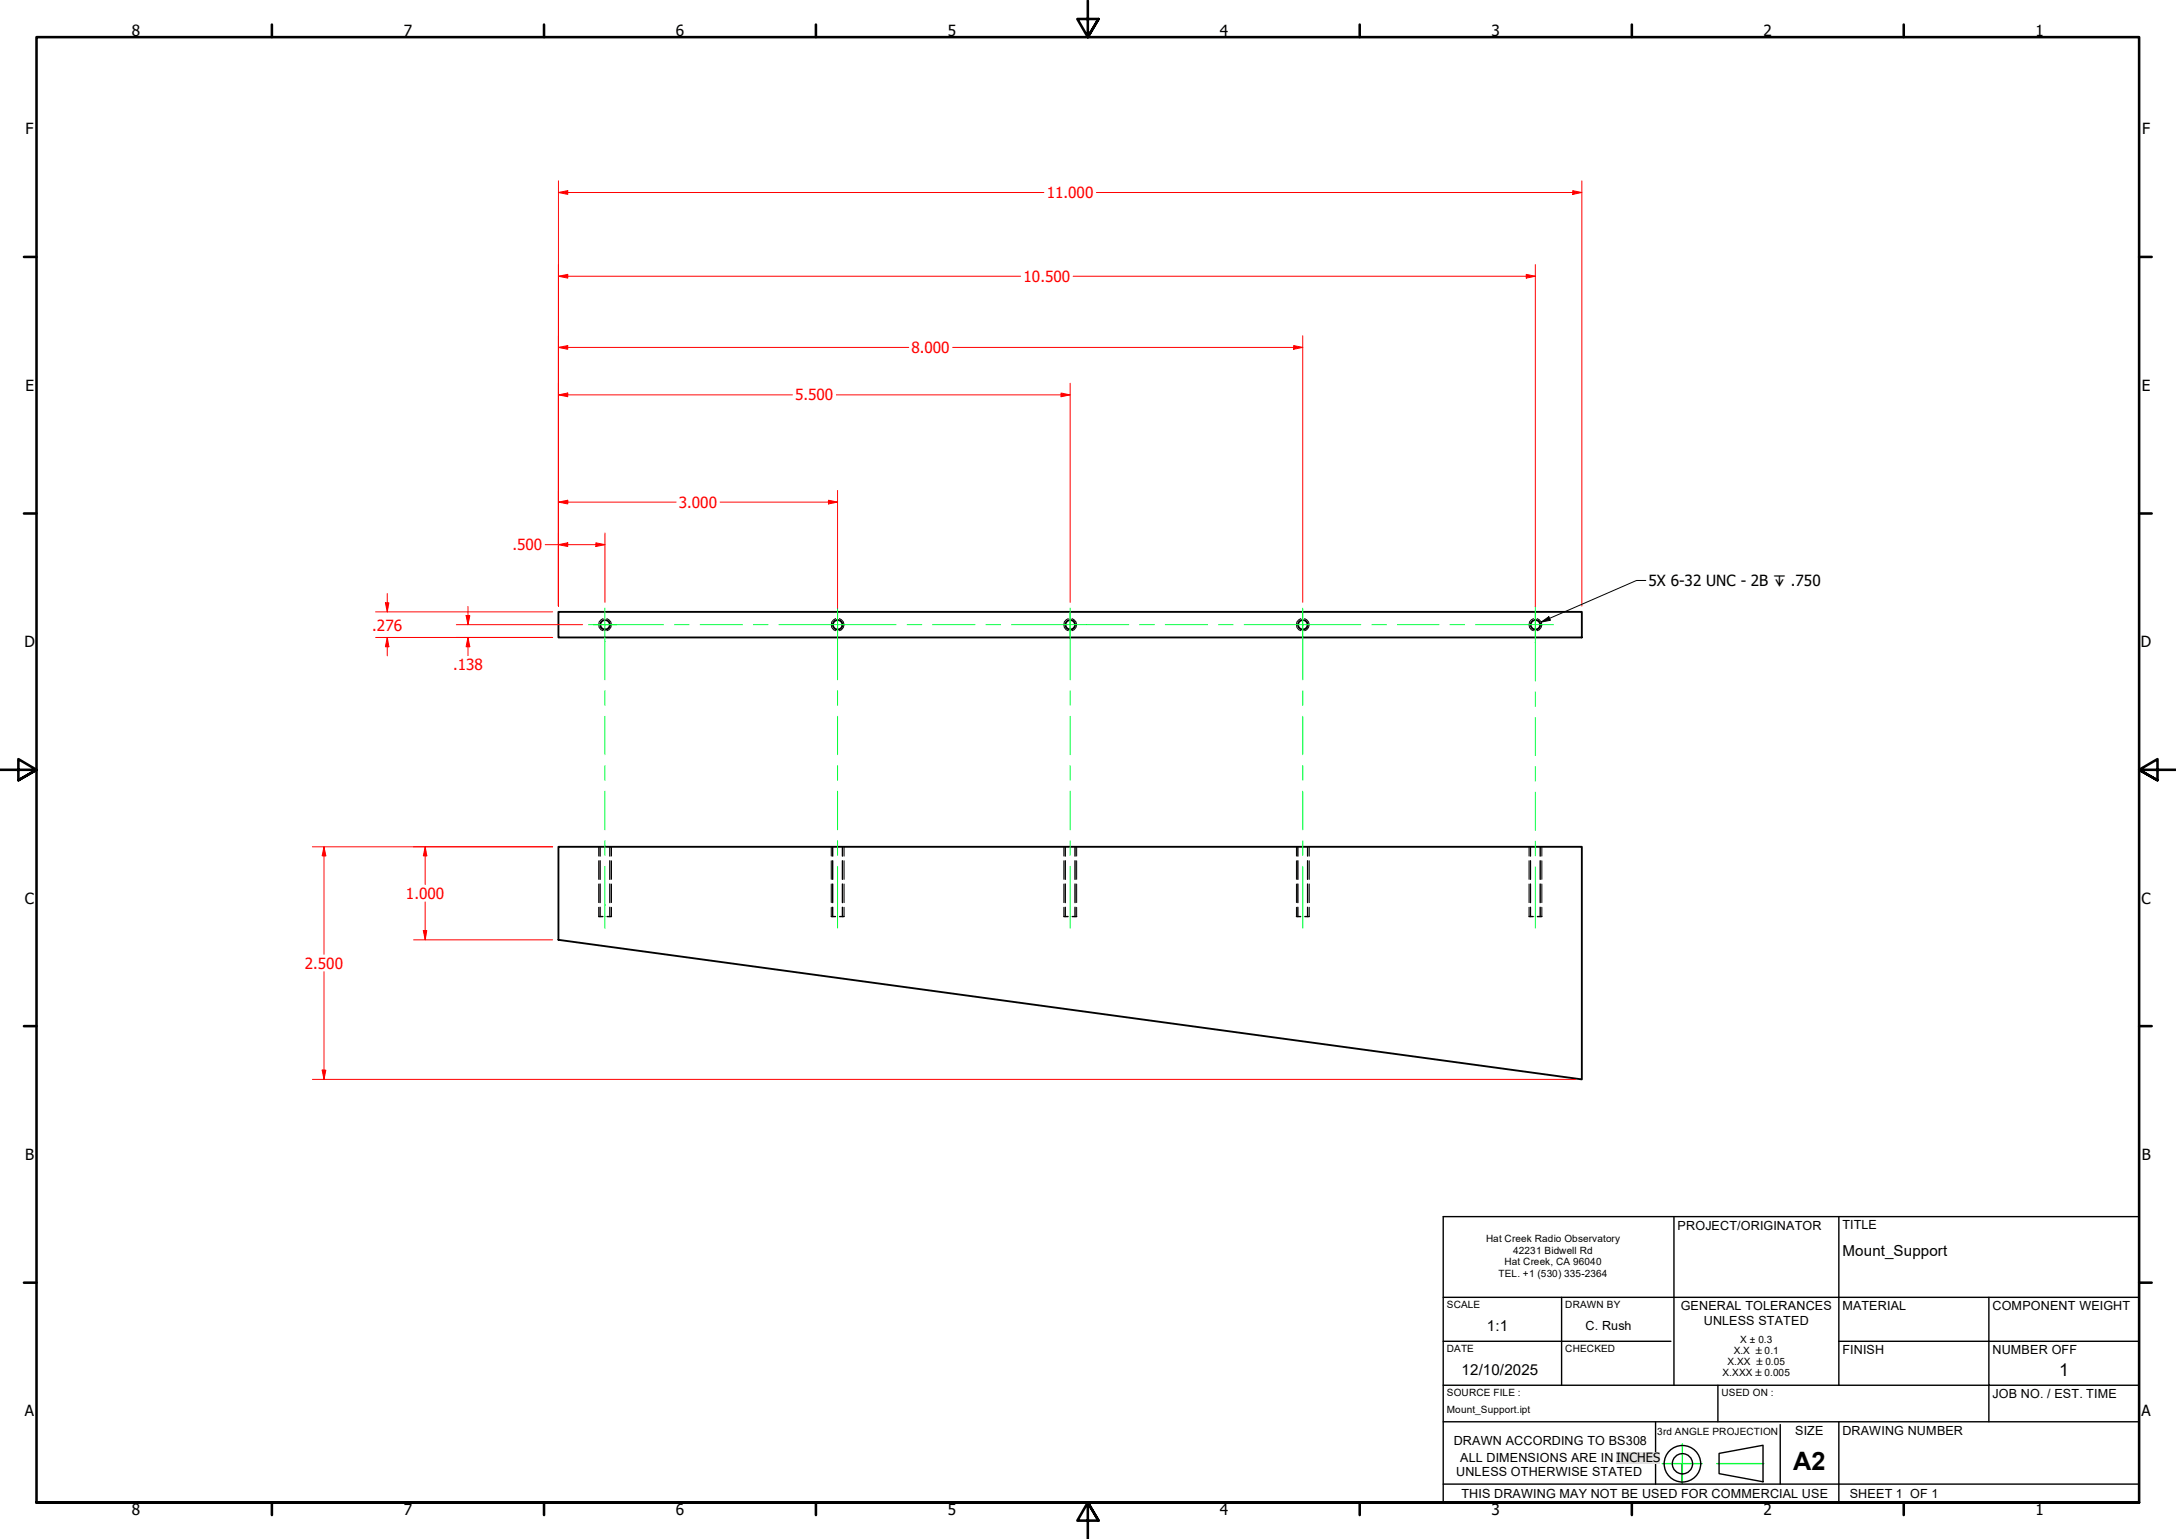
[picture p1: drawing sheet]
<svg xmlns="http://www.w3.org/2000/svg" width="594mm" height="420mm" viewBox="0 0 594 420" stroke-linecap="round" stroke-linejoin="round" font-family="sans-serif">
<!-- layer: Hidden (ANSI) -->
<g fill="none" stroke="#000" stroke-width=".38">
<path d="M163.8 231.2v2.5M163.8 235v5.1M166.5 231.2v2.5M166.5 235v5.1M227.3 231.2v2.5M227.3 235v5.1M230 231.2v2.5M230 235v5.1M290.8 231.2v2.5M290.8 235v5.1M293.5 231.2v2.5M293.5 235v5.1"/>
<path d="M354.3 231.2v2.5M354.3 235v5.1M357 231.2v2.5M357 235v5.1M417.8 231.2v2.5M417.8 235v5.1M420.5 231.2v2.5M420.5 235v5.1M163.4 250.2h1.2M163.8 241.3v5.1M163.8 247.7v2.5M165.7 250.2h1.2"/>
<path d="M166.5 241.3v5.1M166.5 247.7v2.5M226.9 250.2h1.2M227.3 241.3v5.1M227.3 247.7v2.5M229.2 250.2h1.2M230 241.3v5.1M230 247.7v2.5M290.4 250.2h1.2M290.8 241.3v5.1M290.8 247.7v2.5M292.7 250.2h1.2"/>
<path d="M293.5 241.3v5.1M293.5 247.7v2.5M353.9 250.2h1.2M354.3 241.3v5.1M354.3 247.7v2.5M356.2 250.2h1.2M357 241.3v5.1M357 247.7v2.5M417.4 250.2h1.2M417.8 241.3v5.1M417.8 247.7v2.5M419.7 250.2h1.2"/>
<path d="M420.5 241.3v5.1M420.5 247.7v2.5"/>
</g>
<!-- layer: Hidden Narrow (ANSI) -->
<g fill="none" stroke="#000" stroke-width=".27">
<path d="M164.7 168.9a1.73 1.73 0 0 0-1.3 1.6 1.73 1.73 0 0 0 1.3 1.7M165.7 168.9a1.71 1.71 0 0 1 1.2 1.6 1.71 1.71 0 0 1-1.2 1.7M228.2 168.9a1.73 1.73 0 0 0-1.3 1.6 1.73 1.73 0 0 0 1.3 1.7M229.2 168.9a1.71 1.71 0 0 1 1.2 1.6 1.71 1.71 0 0 1-1.2 1.7M291.7 168.9a1.73 1.73 0 0 0-1.3 1.6 1.73 1.73 0 0 0 1.3 1.7M292.7 168.9a1.71 1.71 0 0 1 1.2 1.6 1.71 1.71 0 0 1-1.2 1.7M355.2 168.9a1.73 1.73 0 0 0-1.3 1.6 1.73 1.73 0 0 0 1.3 1.7M356.2 168.9a1.71 1.71 0 0 1 1.2 1.6 1.71 1.71 0 0 1-1.2 1.7M418.7 168.9a1.73 1.73 0 0 0-1.3 1.6 1.73 1.73 0 0 0 1.3 1.7M419.7 168.9a1.71 1.71 0 0 1 1.2 1.6 1.71 1.71 0 0 1-1.2 1.7M163.4 231.2v2.5M163.4 235v5.1"/>
<path d="M166.9 231.2v2.5M166.9 235v5.1M226.9 231.2v2.5M226.9 235v5.1M230.4 231.2v2.5M230.4 235v5.1M290.4 231.2v2.5M290.4 235v5.1M293.9 231.2v2.5M293.9 235v5.1M353.9 231.2v2.5M353.9 235v5.1"/>
<path d="M357.4 231.2v2.5M357.4 235v5.1M417.4 231.2v2.5M417.4 235v5.1M420.9 231.2v2.5M420.9 235v5.1M163.4 241.3v5.1M163.4 247.7v2.5M166.9 241.3v5.1M166.9 247.7v2.5M226.9 241.3v5.1M226.9 247.7v2.5"/>
<path d="M230.4 241.3v5.1M230.4 247.7v2.5M290.4 241.3v5.1M290.4 247.7v2.5M293.9 241.3v5.1M293.9 247.7v2.5M353.9 241.3v5.1M353.9 247.7v2.5M357.4 241.3v5.1M357.4 247.7v2.5M417.4 241.3v5.1M417.4 247.7v2.5"/>
<path d="M420.9 241.3v5.1M420.9 247.7v2.5"/>
</g>
<!-- layer: Visible (ANSI) -->
<g fill="none" stroke="#000" stroke-width=".51">
<path d="M152.5 167h279.4v7h-279.4zM152.5 231.2h279.4v63.5l-279.4-38.1z"/>
<circle cx="165.2" cy="170.6" r="1.3"/>
<circle cx="228.7" cy="170.6" r="1.3"/>
<circle cx="292.2" cy="170.6" r="1.3"/>
<circle cx="355.7" cy="170.6" r="1.3"/>
<circle cx="419.2" cy="170.6" r="1.3"/>
</g>
<!-- layer: Border (ANSI) -->
<g fill="none" stroke="#000" stroke-width=".7">
<path d="M74.2 6.7v3.4M148.5 6.7v3.4M222.8 6.7v3.4M297 .2v9.9l-2.9-4.9h5.8l-2.9 4.9 2.9-4.9M371.2 6.7v3.4M445.5 6.7v3.4M519.7 6.7v3.4M6.5 70.1h3.5M584 70.1h3.4M6.5 140.2h3.5M584 140.2h3.4M0 210.2h10l-5-3v5.8l5-2.8-5 2.8"/>
<path d="M594 210.2h-10l5-3v5.8l-5-2.8 5 2.8M6.5 280.1h3.5M584 280.1h3.4M6.5 350.2h3.5M584 350.2h3.4M10 410.2v-400.1h574v400.1h-574h574M74.2 410.2v3.4M148.5 410.2v3.4M222.8 410.2v3.4M299.9 415.1l-2.9-4.9 2.9 4.9h-5.8l2.9-4.9v10M371.2 410.2v3.4M445.5 410.2v3.4"/>
<path d="M519.7 410.2v3.4"/>
</g>
<!-- layer: Sketch Geometry(Design Office) -->
<g fill="none" stroke="#000" stroke-width=".38">
<path d="M394 332.1h190v78.1h-190zM457 332.1v46.1M502 332.1v46.1M394 354.2h190M426.3 354.2v24M543 354.2v24h41M394 366.2h62.2M394 378.2h108M469 378.2v10M502 366.2h82M502 378.2h41v10M394 388.2h190"/>
<path d="M452 388.2v17M459.3 399.6v5.3M469.3 396.8l12-2.2v9.9l-12-2.2zM486 388.9v16.3M502 388.2v22M394 405.2h190"/>
<circle cx="459.3" cy="399.6" r="5"/>
<circle cx="459.3" cy="399.6" r="2.76"/>
</g>
<path d="M453.8 399.6h10.9M459.3 394.2v10.7M468.7 399.6h12.8" fill="none" stroke="#0f0" stroke-width=".38"/>
<!-- layer: Symbol (ANSI) -->
<path d="M441.3 396.5h12v3.1h-12z" fill-rule="evenodd" fill="#e6e0db"/>
<!-- layer: Center Mark (ANSI) -->
<path d="M162 170.5h6.3M228.7 167.4v6.3M292.2 167.4v6.3M355.7 167.4v6.3M419.2 167.4v6.3" fill="none" stroke="#00ff40" stroke-width=".27"/>
<!-- layer: Centerline (ANSI) -->
<g fill="none" stroke="#00ff40" stroke-width=".27">
<path d="M165.2 166v19.6M228.7 166v19.6M292.2 166v19.6M355.7 166v19.6M419.2 165.7v20.2M165.2 188.6v4M165.2 195.6v10.4M228.7 188.6v4M228.7 195.6v10.4M292.2 188.6v4M292.2 195.6v10.4M355.7 188.6v4"/>
<path d="M355.7 195.6v10.4M419.2 188.9v4M419.2 195.9v10.4M165.2 209v4M165.2 216v10.5M228.7 209v4M228.7 216v10.5M292.2 209v4M292.2 216v10.5M355.7 209v4M355.7 216v10.5M419.2 209.3v4"/>
<path d="M419.2 216.3v10.4M165.2 229.5v4M165.2 236.5v16.9M228.7 229.5v4M228.7 236.5v16.9M292.2 229.5v4M292.2 236.5v16.9M355.7 229.5v4M355.7 236.5v16.9M419.2 229.7v4M419.2 236.6v16.8"/>
</g>
<!-- layer: Dimension (ANSI) -->
<path d="M116.1 231.2v2.5" fill="none" stroke="#f00" stroke-width=".27"/>
<path d="M116.1 231.2l.4 2.5h-.9z" fill="#f00"/>
<path d="M116.1 231.2l.4 2.5h-.9zM116.1 254v2.6" fill="none" stroke="#f00" stroke-width=".27"/>
<path d="M115.6 254h.9l-.4 2.6z" fill="#f00"/>
<path d="M88.5 231.2v2.5M112.9 231.2h38M116.1 233.7v7.8M112.9 256.6h38M115.6 254h.9l-.4 2.6zM116.1 246.2v7.8" fill="none" stroke="#f00" stroke-width=".27"/>
<path d="M88.5 231.2l.5 2.5h-1.1z" fill="#f00"/>
<path d="M88.5 231.2l.5 2.5h-1.1zM88.5 292.1v2.6" fill="none" stroke="#f00" stroke-width=".27"/>
<path d="M87.9 292.1h1.1l-.5 2.6z" fill="#f00"/>
<path d="M105.7 174v2.6M85.3 231.2h65.6M88.5 233.7v26.8M88.5 265.3v26.8M85.3 294.7h345M87.9 292.1h1.1l-.5 2.6z" fill="none" stroke="#f00" stroke-width=".27"/>
<path d="M105.7 174l.5 2.6h-1z" fill="#f00"/>
<path d="M105.7 174l.5 2.6h-1zM105.7 164.6v2.4" fill="none" stroke="#f00" stroke-width=".27"/>
<path d="M105.2 164.6h1l-.5 2.4z" fill="#f00"/>
<path d="M152.5 148.7h2.5M102.6 174h48.3M102.6 167h48.3M105.2 164.6h1l-.5 2.4zM105.7 162v2.6M105.7 176.6v2.4" fill="none" stroke="#f00" stroke-width=".27"/>
<path d="M152.5 148.7l2.5-.5v1z" fill="#f00"/>
<path d="M152.5 148.7l2.5-.5v1zM162.7 148.7h2.5" fill="none" stroke="#f00" stroke-width=".27"/>
<path d="M162.7 148.2l2.5 .5-2.5 .5z" fill="#f00"/>
<path d="M152.5 137.1h2.5M148.8 148.7h3.7M152.5 145.5v20M155 148.7h7.7M162.7 148.2l2.5 .5-2.5 .5zM165.2 145.5v18.9" fill="none" stroke="#f00" stroke-width=".27"/>
<path d="M152.5 137.1l2.5-.5v1z" fill="#f00"/>
<path d="M152.5 137.1l2.5-.5v1zM226.2 137.1h2.5" fill="none" stroke="#f00" stroke-width=".27"/>
<path d="M226.2 136.6l2.5 .5-2.5 .5z" fill="#f00"/>
<path d="M152.5 107.8h2.5M152.5 133.9v31.6M155 137.1h29.6M196.6 137.1h29.6M226.2 136.6l2.5 .5-2.5 .5zM228.7 133.9v32.1" fill="none" stroke="#f00" stroke-width=".27"/>
<path d="M152.5 107.8l2.5-.5v1z" fill="#f00"/>
<path d="M152.5 107.8l2.5-.5v1zM289.7 107.8h2.5" fill="none" stroke="#f00" stroke-width=".27"/>
<path d="M289.7 107.3l2.5 .5-2.5 .5z" fill="#f00"/>
<path d="M152.5 94.8h2.5M152.5 104.6v60.9M155 107.8h61.3M228.3 107.8h61.4M289.7 107.3l2.5 .5-2.5 .5zM292.2 104.6v59.8" fill="none" stroke="#f00" stroke-width=".27"/>
<path d="M152.5 94.8l2.5-.5v1.1z" fill="#f00"/>
<path d="M152.5 94.8l2.5-.5v1.1zM353.2 94.8h2.5" fill="none" stroke="#f00" stroke-width=".27"/>
<path d="M353.2 94.3l2.5 .5-2.5 .6z" fill="#f00"/>
<path d="M152.5 75.4h2.5M152.5 91.7v73.8M155 94.8h93.1M260.1 94.8h93.1M353.2 94.3l2.5 .5-2.5 .6zM355.7 91.7v72.7" fill="none" stroke="#f00" stroke-width=".27"/>
<path d="M152.5 75.4l2.5-.5v1z" fill="#f00"/>
<path d="M152.5 75.4l2.5-.5v1zM416.7 75.4h2.5" fill="none" stroke="#f00" stroke-width=".27"/>
<path d="M416.7 74.9l2.5 .5-2.5 .5z" fill="#f00"/>
<path d="M152.5 72.2v93.3M155 75.4h123.6M293 75.4h123.7M416.7 74.9l2.5 .5-2.5 .5zM419.2 72.2v93.5M127.8 174v2.6" fill="none" stroke="#f00" stroke-width=".27"/>
<!-- layer: Centerline (ANSI) -->
<g fill="none" stroke="#00ff40" stroke-width=".27">
<path d="M160.7 170.5h20.5M184.1 170.5h4.1M191.1 170.5h11.6M205.7 170.5h4M212.7 170.5h32M247.6 170.5h4.1M254.6 170.5h11.6M269.2 170.5h4M276.2 170.5h32M311.1 170.5h4.1M318.1 170.5h11.6M332.7 170.5h4"/>
<path d="M339.7 170.5h31.8M374.5 170.5h4M381.5 170.5h11.4M395.9 170.5h4M402.8 170.5h21.3"/>
</g>
<!-- layer: Dimension (ANSI) -->
<path d="M127.8 174l.5 2.6h-1z" fill="#f00"/>
<path d="M127.8 174l.5 2.6h-1zM127.8 168.1v2.4" fill="none" stroke="#f00" stroke-width=".27"/>
<path d="M127.3 168.1h1l-.5 2.4z" fill="#f00"/>
<path d="M152.5 52.6h2.5M124.6 174h26.3M124.6 170.5h34.5M127.3 168.1h1l-.5 2.4zM127.8 165.6v2.5M127.8 176.6v2.4" fill="none" stroke="#f00" stroke-width=".27"/>
<path d="M152.5 52.6l2.5-.6v1.1z" fill="#f00"/>
<path d="M152.5 52.6l2.5-.6v1.1zM429.4 52.6h2.5" fill="none" stroke="#f00" stroke-width=".27"/>
<path d="M429.4 52l2.5 .6-2.5 .5z" fill="#f00"/>
<path d="M152.5 49.4v116.1M155 52.6h130M299.3 52.6h130.1M429.4 52l2.5 .6-2.5 .5zM431.9 49.4v116.1" fill="none" stroke="#f00" stroke-width=".27"/>
<!-- layer: Symbol (ANSI) -->
<path d="M449.3 158.5h-2.5l-26 11.3M420.8 169.8l2-1.4 .5 .9z" fill="none" stroke="#000" stroke-width=".27"/>
<path d="M420.8 169.8l2-1.4 .5 .9z" fill="#000"/>
<text font-size="6.9" x="489.5" y="401.4">A2</text>
<text font-size="4.8" x="562.2" y="375.6">1</text>
<g font-size="4.2">
<text x="36" y="9.8">8</text>
<text x="110.2" y="9.8">7</text>
<text x="184.5" y="9.8">6</text>
<text x="258.8" y="9.8">5</text>
<text x="333" y="9.8">4</text>
<text x="407.2" y="9.8">3</text>
<text x="481.5" y="9.8">2</text>
<text x="555.8" y="9.8">1</text>
<text x="7" y="36.7">F</text>
<text x="584.8" y="36.7">F</text>
<text x="6.9" y="106.7">E</text>
<text x="584.8" y="106.7">E</text>
<text x="450.1" y="160">5X 6-32 UNC - 2B ↧ .750</text>
<text x="6.7" y="176.7">D</text>
<text x="584.5" y="176.7">D</text>
<text x="6.8" y="246.7">C</text>
<text x="584.6" y="246.7">C</text>
<text x="6.9" y="316.7">B</text>
<text x="584.7" y="316.7">B</text>
<text x="6.8" y="386.7">A</text>
<text x="584.6" y="386.7">A</text>
<text x="36" y="413.6">8</text>
<text x="110.2" y="413.6">7</text>
<text x="184.5" y="413.6">6</text>
<text x="258.8" y="413.6">5</text>
<text x="333" y="413.6">4</text>
<text x="407.2" y="413.6">3</text>
<text x="481.5" y="413.6">2</text>
<text x="555.8" y="413.6">1</text>
</g>
<g font-size="4.2" fill="#f00">
<text x="285.8" y="54.1">11.000</text>
<text x="279.5" y="76.9">10.500</text>
<text x="248.9" y="96.4">8.000</text>
<text x="217.1" y="109.3">5.500</text>
<text x="185.4" y="138.6">3.000</text>
<text x="139.9" y="150.2">.500</text>
<text x="101.6" y="172.4">.276</text>
<text x="123.7" y="182.9">.138</text>
<text x="110.8" y="245.4">1.000</text>
<text x="83.2" y="264.5">2.500</text>
</g>
<g font-size="4.1">
<text x="503" y="342.8">Mount_Support</text>
<text x="406" y="363.4">1:1</text>
<text x="399" y="375.4">12/10/2025</text>
</g>
<text font-size="3.5" x="441.3" y="399.1">INCHES</text>
<g font-size="3.4">
<text x="458" y="335.7">PROJECT/ORIGINATOR</text>
<text x="503" y="335.6">TITLE</text>
<text x="458.9" y="357.7">GENERAL TOLERANCES</text>
<text x="503" y="357.7">MATERIAL</text>
<text x="544" y="357.7">COMPONENT WEIGHT</text>
<text x="432.9" y="363.1">C. Rush</text>
<text x="465.1" y="361.6">UNLESS STATED</text>
<text x="503" y="369.7">FINISH</text>
<text x="544" y="369.7">NUMBER OFF</text>
<text x="544" y="381.7">JOB NO. / EST. TIME</text>
<text x="396.9" y="394.4">DRAWN ACCORDING TO BS308</text>
<text x="490.1" y="391.7">SIZE</text>
<text x="503" y="391.7">DRAWING NUMBER</text>
<text x="398.7" y="399.1">ALL DIMENSIONS ARE IN</text>
<text x="441.5" y="399.1">MM</text>
<text x="397.6" y="403">UNLESS OTHERWISE STATED</text>
<text x="399" y="408.9">THIS DRAWING MAY NOT BE USED FOR COMMERCIAL USE</text>
<text x="505" y="408.9">SHEET 1 OF 1</text>
</g>
<g font-size="2.7">
<text x="405.7" y="339.1">Hat Creek Radio Observatory</text>
<text x="410.7" y="345.5">Hat Creek, CA 96040</text>
<text x="413.1" y="342.3">42231 Bidwell Rd</text>
<text x="409.1" y="348.6">TEL. +1 (530) 335-2364</text>
<text x="395" y="357.2">SCALE</text>
<text x="427.4" y="357.2">DRAWN BY</text>
<text x="395" y="369.2">DATE</text>
<text x="427.4" y="369.2">CHECKED</text>
<text x="473.3" y="369.7">X.X ±0.1</text>
<text x="475.1" y="366.6">X ± 0.3</text>
<text x="470.3" y="375.6">X.XXX ±0.005</text>
<text x="471.6" y="372.7">X.XX ±0.05</text>
<text x="395" y="381.2">SOURCE FILE :</text>
<text x="470" y="381.2">USED ON :</text>
<text x="395" y="385.7">Mount_Support.ipt</text>
<text x="452.4" y="391.6">3rd ANGLE PROJECTION</text>
</g>
</svg>
